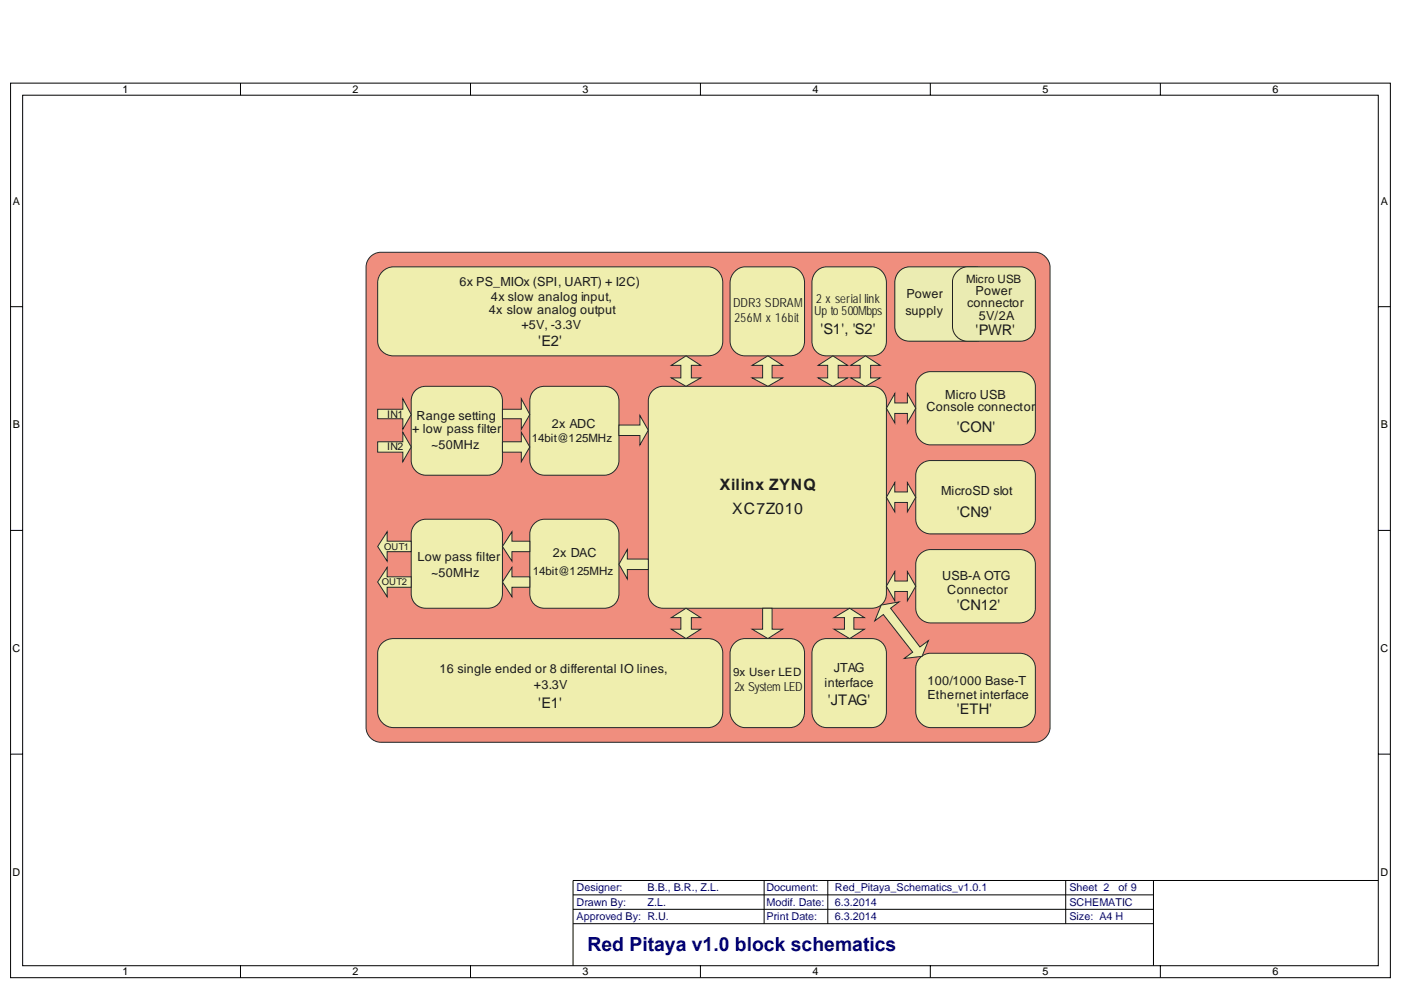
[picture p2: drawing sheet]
<svg xmlns="http://www.w3.org/2000/svg" width="297mm" height="210mm" viewBox="0 0 297 210" stroke-linecap="round" stroke-linejoin="round" font-family="sans-serif">
<path d="M2.2 17.6h292.6v189.8h-292.6z" fill="none" stroke="#000" stroke-width=".21"/>
<path d="M4.8 20.2h287.4v184.6h-287.4z" fill="#fff"/>
<g fill="none" stroke="#000" stroke-width=".21">
<path d="M51 17.6v2.6M99.8 17.6v2.6M148.5 17.6v2.6M197.2 17.6v2.6M246 17.6v2.6M4.8 20.2h287.4v184.6h-287.4zM2.2 65h2.6M292.2 65h2.6M2.2 112.5h2.6M292.2 112.5h2.6M2.2 160h2.6M292.2 160h2.6"/>
<path d="M121.5 189.8h123.1M121.5 192.9h123.1M121.5 195.9h123.1M162 186.8v9.1M175.5 186.8v9.1M226 186.8v9.1M244.6 186.8v18M292.2 186.8h-170.7v18M51 204.8v2.6M99.8 204.8v2.6M148.5 204.8v2.6M197.2 204.8v2.6"/>
<path d="M246 204.8v2.6"/>
</g>
<path d="M78.8 54.2l1.2-.6 .7-.1h138.8a3.3 3.3 0 0 1 3.1 3.1v97.7a3.3 3.3 0 0 1-3.1 3.1h-138.8a3.2 3.2 0 0 1-3.1-3.1v-97.7a3.1 3.1 0 0 1 1.2-2.4z" fill-rule="evenodd" fill="#f08e7e"/>
<path d="M78.8 54.2l1.2-.6 .7-.1h138.8a3.3 3.3 0 0 1 3.1 3.1v97.7a3.3 3.3 0 0 1-3.1 3.1h-138.8a3.2 3.2 0 0 1-3.1-3.1v-97.7a3.1 3.1 0 0 1 1.2-2.4z" fill="none" stroke="#24282b" stroke-width=".21"/>
<path d="M155.8 57.6a3.1 3.1 0 0 1 2.1-1h9.6a3.2 3.2 0 0 1 3.1 3.3v12.5a3 3 0 0 1-3.1 3.1h-9.6a3.2 3.2 0 0 1-3.1-3.1v-12.5a3.4 3.4 0 0 1 1-2.3z" fill-rule="evenodd" fill="#efeeae"/>
<path d="M155.8 57.6a3.1 3.1 0 0 1 2.1-1h9.6a3.2 3.2 0 0 1 3.1 3.3v12.5a3 3 0 0 1-3.1 3.1h-9.6a3.2 3.2 0 0 1-3.1-3.1v-12.5a3.4 3.4 0 0 1 1-2.3z" fill="none" stroke="#24282b" stroke-width=".21"/>
<path d="M87.8 83.1a3.1 3.1 0 0 1 2.5-1.2h13.1a3 3 0 0 1 3.1 3.1v12.7a3.2 3.2 0 0 1-3.1 3.1h-13.1a3.2 3.2 0 0 1-3.1-3.1v-12.7l.1-.7z" fill-rule="evenodd" fill="#efeeae"/>
<path d="M87.8 83.1a3.1 3.1 0 0 1 2.5-1.2h13.1a3 3 0 0 1 3.1 3.1v12.7a3.2 3.2 0 0 1-3.1 3.1h-13.1a3.2 3.2 0 0 1-3.1-3.1v-12.7l.1-.7z" fill="none" stroke="#24282b" stroke-width=".21"/>
<path d="M113 83.1a3.1 3.1 0 0 1 2.4-1.2h12.7a3 3 0 0 1 3.1 3.1v12.7a3.2 3.2 0 0 1-3.1 3.1h-12.7a3.2 3.2 0 0 1-3.1-3.1v-12.7l.1-.7z" fill-rule="evenodd" fill="#efeeae"/>
<path d="M113 83.1a3.1 3.1 0 0 1 2.4-1.2h12.7a3 3 0 0 1 3.1 3.1v12.7a3.2 3.2 0 0 1-3.1 3.1h-12.7a3.2 3.2 0 0 1-3.1-3.1v-12.7l.1-.7z" fill="none" stroke="#24282b" stroke-width=".21"/>
<path d="M81.1 136.3a3.5 3.5 0 0 1 2.3-.9h66.7a3 3 0 0 1 3.1 3.2v12.4a3.2 3.2 0 0 1-3.1 3.3h-66.7a3.4 3.4 0 0 1-3.3-3.3v-12.4a2.98 2.98 0 0 1 1-2.3z" fill-rule="evenodd" fill="#efeeae"/>
<path d="M81.1 136.3a3.5 3.5 0 0 1 2.3-.9h66.7a3 3 0 0 1 3.1 3.2v12.4a3.2 3.2 0 0 1-3.1 3.3h-66.7a3.4 3.4 0 0 1-3.3-3.3v-12.4a2.98 2.98 0 0 1 1-2.3z" fill="none" stroke="#24282b" stroke-width=".21"/>
<path d="M138.2 83.1a3.2 3.2 0 0 1 2.4-1.2h44.2a3 3 0 0 1 3.1 3.1v40.9a3 3 0 0 1-3.1 3.1h-44.2a3.2 3.2 0 0 1-3.1-3.1v-40.9v-.7z" fill-rule="evenodd" fill="#efeeae"/>
<path d="M138.2 83.1a3.2 3.2 0 0 1 2.4-1.2h44.2a3 3 0 0 1 3.1 3.1v40.9a3 3 0 0 1-3.1 3.1h-44.2a3.2 3.2 0 0 1-3.1-3.1v-40.9v-.7z" fill="none" stroke="#24282b" stroke-width=".21"/>
<path d="M80.1 86.8h5.3v-2.2l1.8 3.3-1.8 3.1v-2.2h-5.3z" fill-rule="evenodd" fill="#efeeae"/>
<path d="M80.1 86.8h5.3v-2.2l1.8 3.3-1.8 3.1v-2.2h-5.3z" fill="none" stroke="#24282b" stroke-width=".21"/>
<path d="M80.1 93.7h5.3v-2l1.8 3.1-1.8 3.1v-2h-5.3z" fill-rule="evenodd" fill="#efeeae"/>
<path d="M80.1 93.7h5.3v-2l1.8 3.1-1.8 3.1v-2h-5.3z" fill="none" stroke="#24282b" stroke-width=".21"/>
<path d="M88.3 110.9l1.3-.7 .7-.1h13.1a3.2 3.2 0 0 1 3.1 3.1v12.7a3 3 0 0 1-3.1 3.1h-13.1a3 3 0 0 1-3.1-3.1v-12.7a3.2 3.2 0 0 1 1.1-2.3z" fill-rule="evenodd" fill="#efeeae"/>
<path d="M88.3 110.9l1.3-.7 .7-.1h13.1a3.2 3.2 0 0 1 3.1 3.1v12.7a3 3 0 0 1-3.1 3.1h-13.1a3 3 0 0 1-3.1-3.1v-12.7a3.2 3.2 0 0 1 1.1-2.3z" fill="none" stroke="#24282b" stroke-width=".21"/>
<path d="M82.1 112.8v2h5.1v2.2h-5.1v2l-2-3.1z" fill-rule="evenodd" fill="#efeeae"/>
<path d="M82.1 112.8v2h5.1v2.2h-5.1v2l-2-3.1z" fill="none" stroke="#24282b" stroke-width=".21"/>
<path d="M82.1 120.4v1.9h5.1v2.3h-5.1v2l-2-3.2z" fill-rule="evenodd" fill="#efeeae"/>
<path d="M82.1 120.4v1.9h5.1v2.3h-5.1v2l-2-3.2z" fill="none" stroke="#24282b" stroke-width=".21"/>
<path d="M113.5 110.9l1.2-.7 .7-.1h12.7a3.2 3.2 0 0 1 3.1 3.1v12.7a3 3 0 0 1-3.1 3.1h-12.7a3 3 0 0 1-3.1-3.1v-12.7a3.2 3.2 0 0 1 1.2-2.3z" fill-rule="evenodd" fill="#efeeae"/>
<path d="M113.5 110.9l1.2-.7 .7-.1h12.7a3.2 3.2 0 0 1 3.1 3.1v12.7a3 3 0 0 1-3.1 3.1h-12.7a3 3 0 0 1-3.1-3.1v-12.7a3.2 3.2 0 0 1 1.2-2.3z" fill="none" stroke="#24282b" stroke-width=".21"/>
<path d="M106.5 86.8h4v-2.2l1.8 3.3-1.8 3.1v-2.2h-4z" fill-rule="evenodd" fill="#efeeae"/>
<path d="M106.5 86.8h4v-2.2l1.8 3.3-1.8 3.1v-2.2h-4z" fill="none" stroke="#24282b" stroke-width=".21"/>
<path d="M106.5 93.7h4v-2l1.8 3.1-1.8 3.1v-2h-4z" fill-rule="evenodd" fill="#efeeae"/>
<path d="M106.5 93.7h4v-2l1.8 3.1-1.8 3.1v-2h-4z" fill="none" stroke="#24282b" stroke-width=".21"/>
<path d="M161.7 129h2v4.5h2.2l-3.1 1.9-3.3-1.9h2.2z" fill-rule="evenodd" fill="#efeeae"/>
<path d="M161.7 129h2v4.5h2.2l-3.1 1.9-3.3-1.9h2.2z" fill="none" stroke="#24282b" stroke-width=".21"/>
<path d="M108.5 120.4v1.9h3.8v2.3h-3.8v2l-2-3.2z" fill-rule="evenodd" fill="#efeeae"/>
<path d="M108.5 120.4v1.9h3.8v2.3h-3.8v2l-2-3.2z" fill="none" stroke="#24282b" stroke-width=".21"/>
<path d="M173 57.6a2.98 2.98 0 0 1 2.3-1h9.5a3.2 3.2 0 0 1 3.1 3.3v12.5a3 3 0 0 1-3.1 3.1h-9.5a3 3 0 0 1-3.2-3.1v-12.5a3.5 3.5 0 0 1 .9-2.3z" fill-rule="evenodd" fill="#efeeae"/>
<path d="M173 57.6a2.98 2.98 0 0 1 2.3-1h9.5a3.2 3.2 0 0 1 3.1 3.3v12.5a3 3 0 0 1-3.1 3.1h-9.5a3 3 0 0 1-3.2-3.1v-12.5a3.5 3.5 0 0 1 .9-2.3z" fill="none" stroke="#24282b" stroke-width=".21"/>
<path d="M194.9 80a3.2 3.2 0 0 1 2.4-1.2h18.9a3.2 3.2 0 0 1 3.3 3.1v9.3a3.2 3.2 0 0 1-3.3 3.2h-18.9a3.2 3.2 0 0 1-3.1-3.2v-9.3v-.7z" fill-rule="evenodd" fill="#efeeae"/>
<path d="M194.9 80a3.2 3.2 0 0 1 2.4-1.2h18.9a3.2 3.2 0 0 1 3.3 3.1v9.3a3.2 3.2 0 0 1-3.3 3.2h-18.9a3.2 3.2 0 0 1-3.1-3.2v-9.3v-.7z" fill="none" stroke="#24282b" stroke-width=".21"/>
<path d="M194.9 98.8a3.2 3.2 0 0 1 2.4-1.1h18.9a3.2 3.2 0 0 1 3.3 3.1v9.3a3.2 3.2 0 0 1-3.3 3.1h-18.9a3.2 3.2 0 0 1-3.1-3.1v-9.3v-.7z" fill-rule="evenodd" fill="#efeeae"/>
<path d="M194.9 98.8a3.2 3.2 0 0 1 2.4-1.1h18.9a3.2 3.2 0 0 1 3.3 3.1v9.3a3.2 3.2 0 0 1-3.3 3.1h-18.9a3.2 3.2 0 0 1-3.1-3.1v-9.3v-.7z" fill="none" stroke="#24282b" stroke-width=".21"/>
<path d="M194.9 117.7a3.2 3.2 0 0 1 2.4-1.1h18.9a3.2 3.2 0 0 1 3.3 3.1v9.3a3.2 3.2 0 0 1-3.3 3.1h-18.9a3.2 3.2 0 0 1-3.1-3.1v-9.3v-.8z" fill-rule="evenodd" fill="#efeeae"/>
<path d="M194.9 117.7a3.2 3.2 0 0 1 2.4-1.1h18.9a3.2 3.2 0 0 1 3.3 3.1v9.3a3.2 3.2 0 0 1-3.3 3.1h-18.9a3.2 3.2 0 0 1-3.1-3.1v-9.3v-.8z" fill="none" stroke="#24282b" stroke-width=".21"/>
<path d="M194.9 139.7a3.2 3.2 0 0 1 2.4-1.1h18.9a3.2 3.2 0 0 1 3.3 3.1v9.3a3.4 3.4 0 0 1-3.3 3.3h-18.9a3.4 3.4 0 0 1-3.1-3.3v-9.3v-.8z" fill-rule="evenodd" fill="#efeeae"/>
<path d="M194.9 139.7a3.2 3.2 0 0 1 2.4-1.1h18.9a3.2 3.2 0 0 1 3.3 3.1v9.3a3.4 3.4 0 0 1-3.3 3.3h-18.9a3.4 3.4 0 0 1-3.1-3.3v-9.3v-.8z" fill="none" stroke="#24282b" stroke-width=".21"/>
<path d="M173.3 136.1l1.2-.6 .8-.1h9.5a3 3 0 0 1 3.1 3.2v12.4a3.2 3.2 0 0 1-3.1 3.3h-9.5a3.2 3.2 0 0 1-3.2-3.3v-12.4a3.1 3.1 0 0 1 1.2-2.5z" fill-rule="evenodd" fill="#efeeae"/>
<path d="M173.3 136.1l1.2-.6 .8-.1h9.5a3 3 0 0 1 3.1 3.2v12.4a3.2 3.2 0 0 1-3.1 3.3h-9.5a3.2 3.2 0 0 1-3.2-3.3v-12.4a3.1 3.1 0 0 1 1.2-2.5z" fill="none" stroke="#24282b" stroke-width=".21"/>
<path d="M81.1 57.6a3.3 3.3 0 0 1 2.3-1h66.7a3.2 3.2 0 0 1 3.1 3.3v12.5a3 3 0 0 1-3.1 3.1h-66.7a3.2 3.2 0 0 1-3.3-3.1v-12.5a3.3 3.3 0 0 1 1-2.3z" fill-rule="evenodd" fill="#efeeae"/>
<path d="M81.1 57.6a3.3 3.3 0 0 1 2.3-1h66.7a3.2 3.2 0 0 1 3.1 3.3v12.5a3 3 0 0 1-3.1 3.1h-66.7a3.2 3.2 0 0 1-3.3-3.1v-12.5a3.3 3.3 0 0 1 1-2.3z" fill="none" stroke="#24282b" stroke-width=".21"/>
<path d="M155.5 136.6a3.2 3.2 0 0 1 2.4-1.2h9.6a3 3 0 0 1 3.1 3.2v12.4a3.2 3.2 0 0 1-3.1 3.3h-9.6a3.4 3.4 0 0 1-3.1-3.3v-12.4l.1-.8z" fill-rule="evenodd" fill="#efeeae"/>
<path d="M155.5 136.6a3.2 3.2 0 0 1 2.4-1.2h9.6a3 3 0 0 1 3.1 3.2v12.4a3.2 3.2 0 0 1-3.1 3.3h-9.6a3.4 3.4 0 0 1-3.1-3.3v-12.4l.1-.8z" fill="none" stroke="#24282b" stroke-width=".21"/>
<path d="M173.5 77.5l3.1-2 3.1 2h-2v2.7h2l-3.1 1.7-3.1-1.7h2v-2.7z" fill-rule="evenodd" fill="#efeeae"/>
<path d="M173.5 77.5l3.1-2 3.1 2h-2v2.7h2l-3.1 1.7-3.1-1.7h2v-2.7z" fill="none" stroke="#24282b" stroke-width=".21"/>
<path d="M180.4 77.5l3.1-2 3.1 2h-2v2.7h2l-3.1 1.7-3.1-1.7h2v-2.7z" fill-rule="evenodd" fill="#efeeae"/>
<path d="M180.4 77.5l3.1-2 3.1 2h-2v2.7h2l-3.1 1.7-3.1-1.7h2v-2.7z" fill="none" stroke="#24282b" stroke-width=".21"/>
<path d="M159.5 77.5l3.3-2 3.1 2h-2.2v2.7h2.2l-3.1 1.7-3.3-1.7h2.2v-2.7z" fill-rule="evenodd" fill="#efeeae"/>
<path d="M159.5 77.5l3.3-2 3.1 2h-2.2v2.7h2.2l-3.1 1.7-3.3-1.7h2.2v-2.7z" fill="none" stroke="#24282b" stroke-width=".21"/>
<path d="M142.3 77.5l3.2-2 3.1 2h-2v2.7h2l-3.1 1.7-3.2-1.7h2.1v-2.7z" fill-rule="evenodd" fill="#efeeae"/>
<path d="M142.3 77.5l3.2-2 3.1 2h-2v2.7h2l-3.1 1.7-3.2-1.7h2.1v-2.7z" fill="none" stroke="#24282b" stroke-width=".21"/>
<path d="M142.3 131l3.2-2 3.1 2h-2v2.5h2l-3.1 1.9-3.2-1.9h2.1v-2.5z" fill-rule="evenodd" fill="#efeeae"/>
<path d="M142.3 131l3.2-2 3.1 2h-2v2.5h2l-3.1 1.9-3.2-1.9h2.1v-2.5z" fill="none" stroke="#24282b" stroke-width=".21"/>
<path d="M176.8 131l3.3-2 3.2 2h-2.3v2.5h2.3l-3.2 1.9-3.3-1.9h2.2v-2.5z" fill-rule="evenodd" fill="#efeeae"/>
<path d="M176.8 131l3.3-2 3.2 2h-2.3v2.5h2.3l-3.2 1.9-3.3-1.9h2.2v-2.5z" fill="none" stroke="#24282b" stroke-width=".21"/>
<path d="M186.8 128.3l3.8-.6-1.8 1.3 6.2 8.2 1.8-1.3-1.3 3.3-3.8 .5 1.8-1.4-6.2-8-1.8 1.4z" fill-rule="evenodd" fill="#efeeae"/>
<path d="M186.8 128.3l3.8-.6-1.8 1.3 6.2 8.2 1.8-1.3-1.3 3.3-3.8 .5 1.8-1.4-6.2-8-1.8 1.4z" fill="none" stroke="#24282b" stroke-width=".21"/>
<path d="M189.7 121.2v2h2.7v-2l1.8 3.1-1.8 3.1v-1.9h-2.7v1.9l-1.8-3.1z" fill-rule="evenodd" fill="#efeeae"/>
<path d="M189.7 121.2v2h2.7v-2l1.8 3.1-1.8 3.1v-1.9h-2.7v1.9l-1.8-3.1z" fill="none" stroke="#24282b" stroke-width=".21"/>
<path d="M189.7 102.4v2h2.7v-2l1.8 3.1-1.8 3.1v-2h-2.7v2l-1.8-3.1z" fill-rule="evenodd" fill="#efeeae"/>
<path d="M189.7 102.4v2h2.7v-2l1.8 3.1-1.8 3.1v-2h-2.7v2l-1.8-3.1z" fill="none" stroke="#24282b" stroke-width=".21"/>
<path d="M189.7 83.5v2h2.7v-2l1.8 3.1-1.8 3.1v-2h-2.7v2l-1.8-3.1z" fill-rule="evenodd" fill="#efeeae"/>
<path d="M189.7 83.5v2h2.7v-2l1.8 3.1-1.8 3.1v-2h-2.7v2l-1.8-3.1z" fill="none" stroke="#24282b" stroke-width=".21"/>
<path d="M131.2 90.1h4.5v-2l1.8 3.1-1.8 3.2v-2h-4.5z" fill-rule="evenodd" fill="#efeeae"/>
<path d="M131.2 90.1h4.5v-2l1.8 3.1-1.8 3.2v-2h-4.5z" fill="none" stroke="#24282b" stroke-width=".21"/>
<path d="M108.5 112.8v2h3.8v2.2h-3.8v2l-2-3.1z" fill-rule="evenodd" fill="#efeeae"/>
<path d="M108.5 112.8v2h3.8v2.2h-3.8v2l-2-3.1z" fill="none" stroke="#24282b" stroke-width=".21"/>
<path d="M133 116.6v2h4.5v2.2h-4.5v2l-1.8-3.1z" fill-rule="evenodd" fill="#efeeae"/>
<path d="M190.6 57.6a2.98 2.98 0 0 1 2.2-1h14a3.2 3.2 0 0 1 3.1 3.3v9.4a3 3 0 0 1-3.1 3.1h-14a3 3 0 0 1-3.1-3.1v-9.4a3.5 3.5 0 0 1 .9-2.3z" fill-rule="evenodd" fill="#ebecb2" stroke="#24211d" stroke-width=".21"/>
<path d="M133 116.6v2h4.5v2.2h-4.5v2l-1.8-3.1z" fill="none" stroke="#24282b" stroke-width=".21"/>
<path d="M203.2 57.3l1.2-.6 .7-.1h11.3a3.3 3.3 0 0 1 3.1 3.1v9.6a3.2 3.2 0 0 1-3.1 3.1h-11.3a3.2 3.2 0 0 1-3.2-3.1v-9.6a3.2 3.2 0 0 1 1.3-2.4z" fill-rule="evenodd" fill="#eaebb2" stroke="#24211d" stroke-width=".21"/>
<text font-size="4.1" fill="#000080" x="124.6" y="201.7">Red Pitaya v1.0 block schematics</text>
<g font-size="3.3" fill="#1a1b1c">
<text x="152.6" y="103.9">Xilinx ZYNQ</text>
<text x="155.3" y="109">XC7Z010</text>
</g>
<g font-size="3.1" fill="#1a1b1c">
<text x="173.9" y="70.8">'S1', 'S2'</text>
<text x="206.9" y="71.1">'PWR'</text>
<text x="114.1" y="73.5">'E2'</text>
<text x="202.9" y="91.7">'CON'</text>
<text x="202.9" y="109.7">'CN9'</text>
<text x="202.9" y="129.5">'CN12'</text>
<text x="175.5" y="149.4">'JTAG'</text>
<text x="114.1" y="150.1">'E1'</text>
<text x="202.9" y="151.4">'ETH'</text>
</g>
<g font-size="2.7" fill="#1a1b1c">
<text x="97.4" y="60.6">6x PS_MIOx (SPI, UART) + I2C)</text>
<text x="104.1" y="63.9">4x slow analog input,</text>
<text x="155.5" y="65.1">DDR3 SDRAM</text>
<text x="173.1" y="64.2">2 x serial link</text>
<text x="192.2" y="63.3">Power</text>
<text x="205.1" y="65.1">connector</text>
<text x="206.9" y="62.6">Power</text>
<text x="103.6" y="66.6">4x slow analog output</text>
<text x="110.6" y="69.7">+5V, -3.3V</text>
<text x="155.7" y="68.4">256M x 16bit</text>
<text x="172.6" y="66.8">Up to 500Mbps</text>
<text x="192" y="66.8">supply</text>
<text x="207.5" y="67.9">5V/2A</text>
<text x="88.3" y="89">Range setting</text>
<text x="196.4" y="87.3">Console connector</text>
<text x="200.4" y="84.6">Micro USB</text>
<text x="87.4" y="91.9">+ low pass filter</text>
<text x="91.4" y="95.3">~50MHz</text>
<text x="117" y="90.8">2x ADC</text>
<text x="199.5" y="105">MicroSD slot</text>
<text x="88.5" y="119">Low pass filter</text>
<text x="117.2" y="118.1">2x DAC</text>
<text x="91.4" y="122.3">~50MHz</text>
<text x="199.7" y="123">USB-A OTG</text>
<text x="200.8" y="125.9">Connector</text>
<text x="93.2" y="142.8">16 single ended or 8 differental IO lines,</text>
<text x="176.8" y="142.6">JTAG</text>
<text x="113.2" y="146.1">+3.3V</text>
<text x="155.7" y="146.6">2x System LED</text>
<text x="174.8" y="145.7">interface</text>
<text x="196.6" y="145.2">100/1000 Base-T</text>
<text x="196.6" y="148.3">Ethernet interface</text>
</g>
<g font-size="2.4" fill="#1a1b1c">
<text x="204.8" y="59.9">Micro USB</text>
<text x="112.8" y="93.7">14bit@125MHz</text>
<text x="113" y="121.9">14bit@125MHz</text>
<text x="155.5" y="143.4">9x User LED</text>
</g>
<g font-size="2.3">
<text x="26" y="19.7">1</text>
<text x="74.7" y="19.7">2</text>
<text x="123.5" y="19.7">3</text>
<text x="172.3" y="19.7">4</text>
<text x="221" y="19.7">5</text>
<text x="269.8" y="19.7">6</text>
<text x="2.7" y="43.4">A</text>
<text x="292.7" y="43.4">A</text>
<text x="2.7" y="90.8">B</text>
<text x="292.7" y="90.8">B</text>
<text x="2.7" y="138.3">C</text>
<text x="292.7" y="138.3">C</text>
<text x="2.7" y="185.7">D</text>
<text x="292.7" y="185.7">D</text>
<text x="26" y="206.9">1</text>
<text x="74.7" y="206.9">2</text>
<text x="123.5" y="206.9">3</text>
<text x="172.3" y="206.9">4</text>
<text x="221" y="206.9">5</text>
<text x="269.8" y="206.9">6</text>
</g>
<g font-size="2.3" fill="#000080">
<text x="122.3" y="189.1">Designer:</text>
<text x="137.3" y="189.1">B.B., B.R., Z.L.</text>
<text x="162.5" y="189.1">Document:</text>
<text x="177" y="189.1">Red_Pitaya_Schematics_v1.0.1</text>
<text x="226.7" y="189.1">Sheet 2</text>
<text x="237.2" y="189.1">of 9</text>
<text x="122.3" y="192.1">Drawn By:</text>
<text x="122.3" y="195.2">Approved By: R.U.</text>
<text x="137.3" y="192.1">Z.L.</text>
<text x="162.5" y="192.1">Modif. Date:</text>
<text x="162.5" y="195.2">Print Date:</text>
<text x="177" y="195.2">6.3.2014</text>
<text x="177" y="192.1">6.3.2014</text>
<text x="226.7" y="192.1">SCHEMATIC</text>
<text x="226.7" y="195.2">Size: A4 H</text>
</g>
<g font-size="2.2" fill="#1a1b1c">
<text x="82.1" y="88.6">IN1</text>
<text x="82.1" y="95.5">IN2</text>
</g>
<g font-size="2" fill="#1a1b1c">
<text x="81.4" y="116.6">OUT1</text>
<text x="81" y="124.1">OUT2</text>
</g>
</svg>
